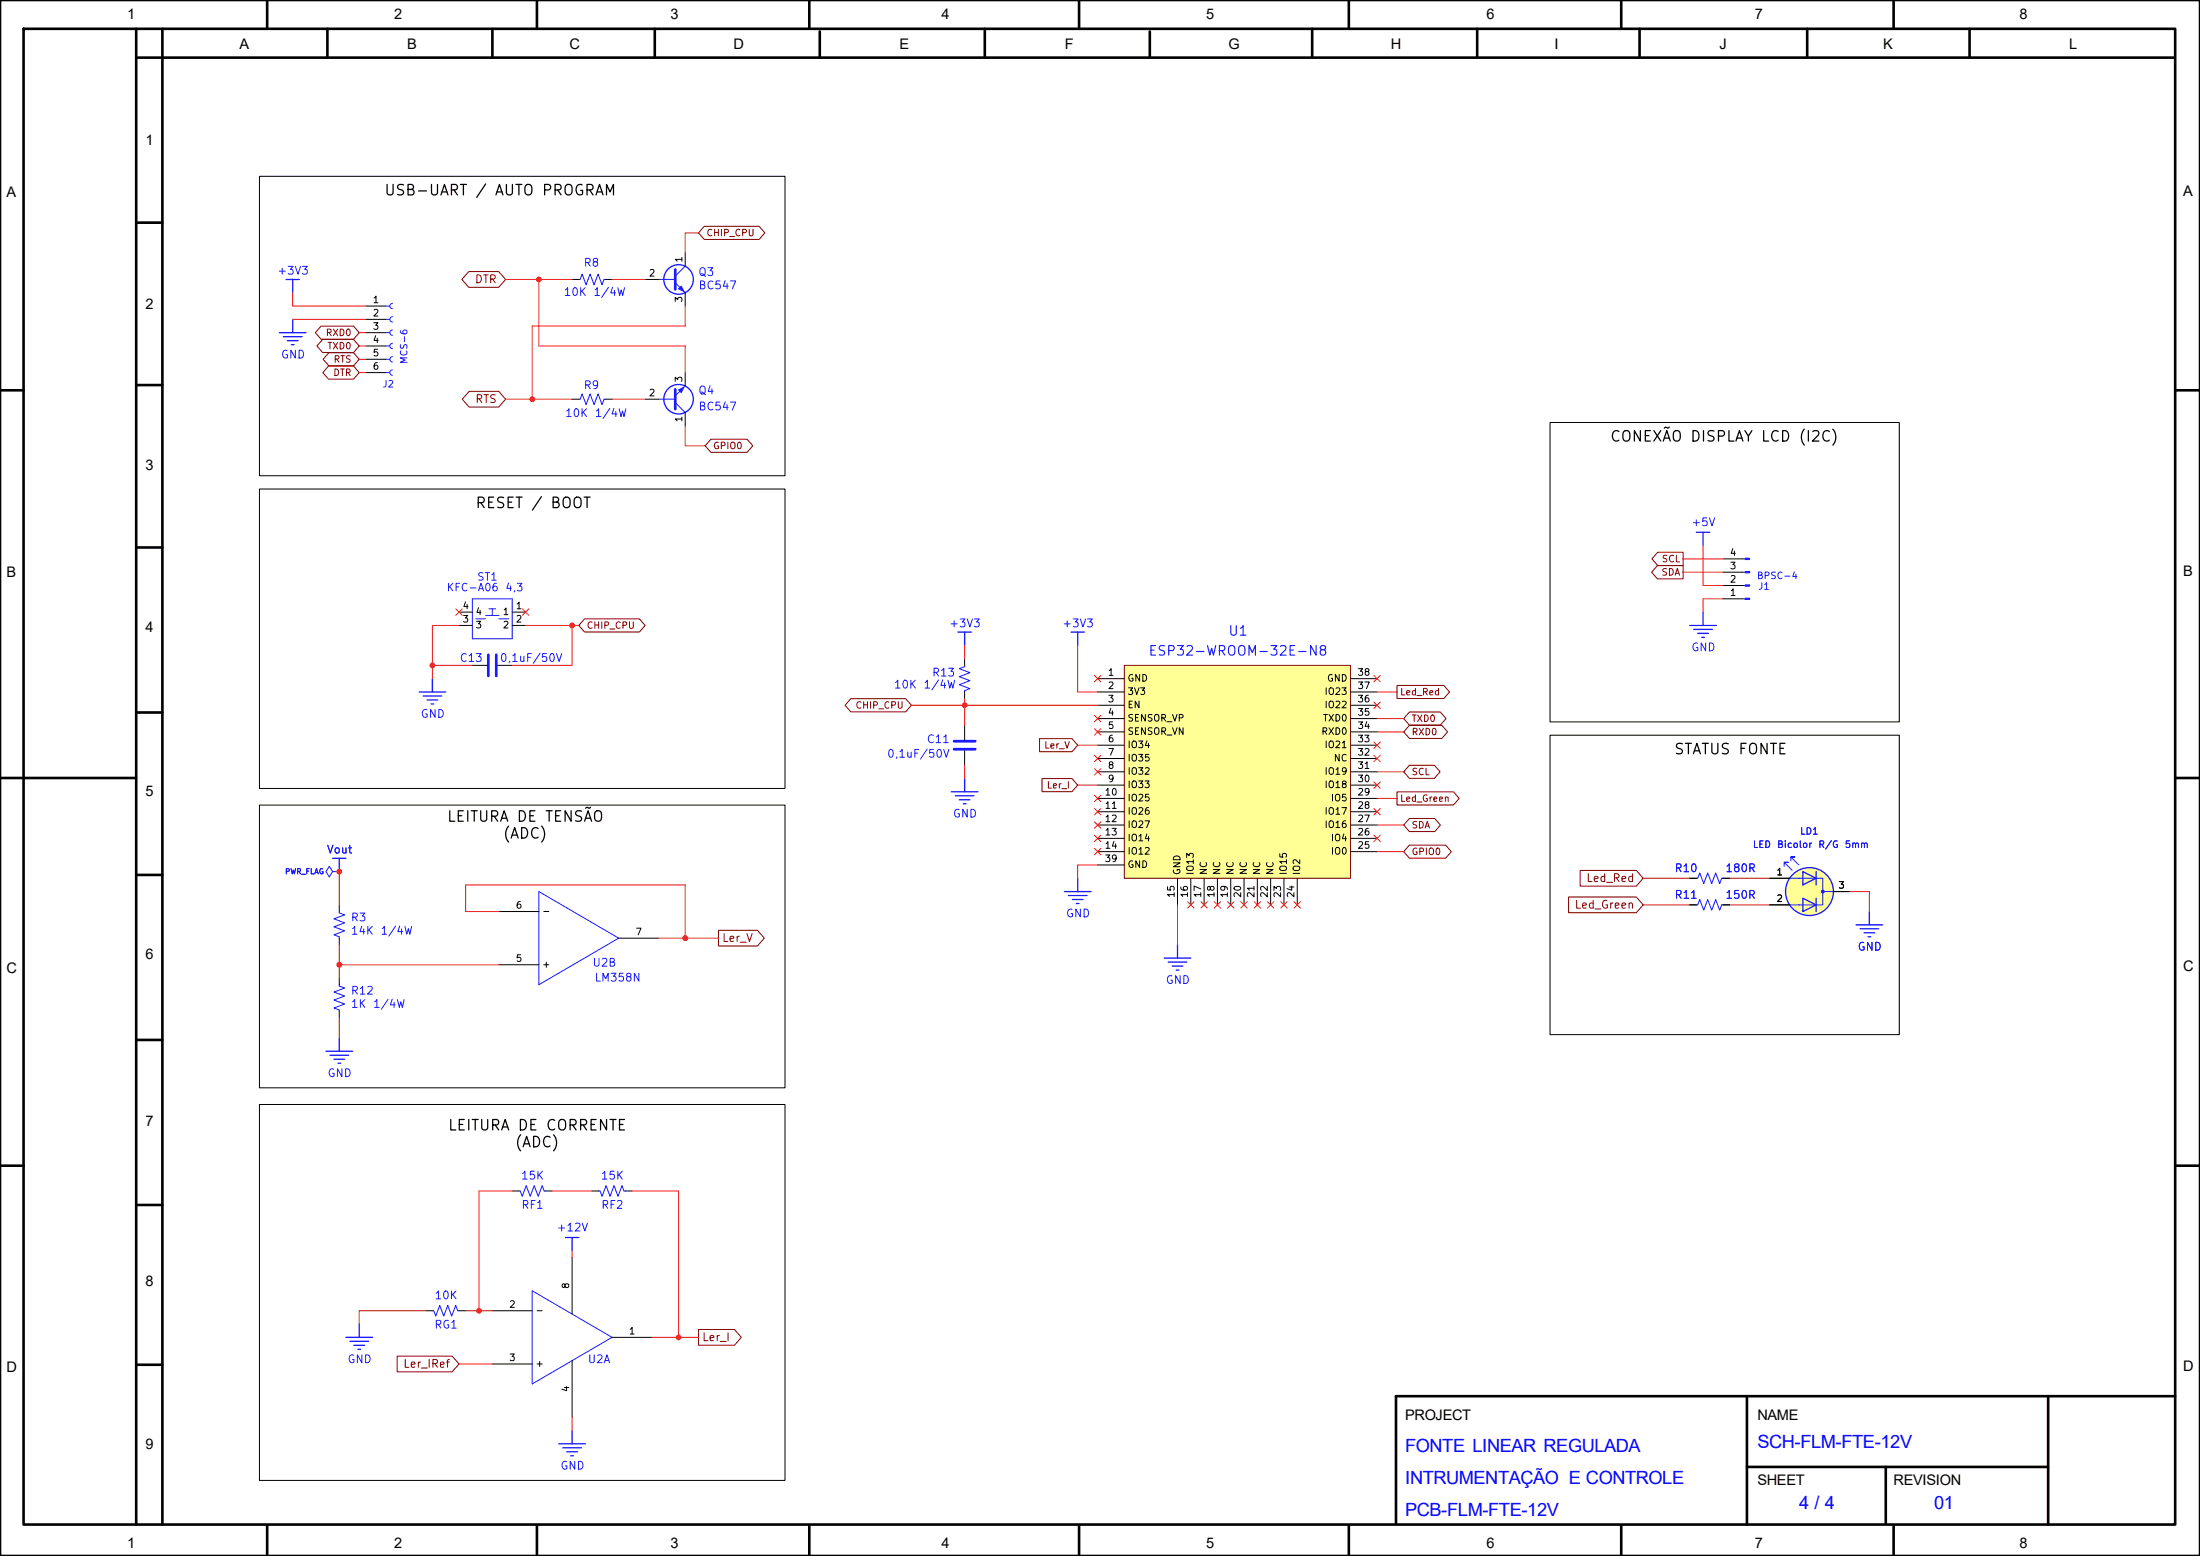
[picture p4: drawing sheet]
<svg xmlns="http://www.w3.org/2000/svg" width="420mm" height="297mm" viewBox="0 0 420 297" stroke-linecap="round" stroke-linejoin="round" font-family="sans-serif">
<g fill="none" stroke="#000" stroke-width=".5">
<path d="M0 0h420v297h-420zM4.5 5.5h410.7v285.5h-410.7zM26 5.5v285.5M26 11h389M31 5.5v285.5M51 0v5.5M62.5 5.5v5.5M94 5.5v5.5M102.5 0v5.5M125 5.5v5.5M154.5 0v5.5M156.5 6v5"/>
<path d="M188 5.5v5.5M206 0v5.5M219.5 6v5M250.5 5.5v5.5M257.5 0v5.5M282 5.5v5.5M309.5 0v5.5M313 5.5v5.5M345 5.5v5.5M361.5 0v5.5M376 5.5v5.5M26 42.5h5"/>
<path d="M0 74.5h4.5M26 73.5h5M415.2 74.5h4.8M26 104.5h5M26 136h5M0 148.5h26M415.2 148.5h4.8M26 167h5M26 198.5h5M0 222.5h4.5M26 230h5M415.5 222.5h4.5"/>
<path d="M26 260.5h5M333.5 266.5v24.5M333.5 280h57.5M360 280v10.7M391 266.5v24.5M415.2 266.5h-148.7v24.2M51 291.3v5.5M102.5 291.3v5.5M154.5 291.3v5.5M206 291.3v5.5M257.5 291.3v5.5M309.5 291.3v5.5"/>
<path d="M361.5 291.3v5.5"/>
</g>
<g fill="none" stroke="#1919ff" stroke-width=".25">
<path d="M54.6 53.3h2.5M55.9 53.3v2.6M182.9 120.7h2.5M184.1 120.7v2.5M107.9 236.2h2.6M109.2 236.2v2.6M66 255.3h5.1M66.8 256h3.6M67.6 256.8h2M68.3 257.6h.5M68.6 252.7v2.6M106.7 275.6h5.1"/>
<path d="M107.4 276.4h3.6M108.2 277.1h2M109 277.9h.5M109.2 273v2.6"/>
</g>
<path d="M182.1 141.5h4.1M182.1 143h4.1" fill="none" stroke="#1919ff" stroke-width=".51"/>
<g fill="none" stroke="#000" stroke-width=".19">
<path d="M109.2 76.2h1.3M115.6 76.2h1.2M184.1 138.4v2.8M184.1 143.3v2.8M113 227.3h1.3M119.4 227.3h1.2M81.3 250.2h1.2M87.6 250.2h1.3M94 250.2h7.6M109.2 240v10.8M109.2 259.7v10.8M116.8 255.3h7.7"/>
<path d="M94 260.3h7.6"/>
</g>
<path d="M110.5 76.2h.2l.4-1 .8 2 .7-2 .8 2 .8-2 .7 2 .4-1h.3M114.3 227.3h.3l.3 1 .8-2 .8 2 .7-2 .8 2 .7-2 .4 1h.3M82.5 250.2h.3l.4 1 .7-2 .8 2 .8-2 .7 2 .8-2 .4 1h.2M101.6 246.4l15.2 8.9-15.2 8.9z" fill="none" stroke="#1919ff" stroke-width=".19"/>
<path d="M214.6 127h43.2v40.6h-43.2z" fill="#ffff96"/>
<path d="M214.6 127h43.2v40.6h-43.2z" fill="none" stroke="#800000" stroke-width=".19"/>
<g fill="none" stroke="#000" stroke-width=".19">
<path d="M49.5 33.7h100.4v57.1h-100.4zM69.8 58.4h3.9M109.2 53.3h1.3M115.6 53.3h1.2M123.2 53.3h2.5M130.8 48.3v2.5M130.8 55.9v2.5M69.8 61h3.9M69.8 63.5h3.9M69.8 66h3.9M69.8 68.6h3.9M69.8 71.1h3.9"/>
<path d="M123.2 76.2h2.5M130.8 71.1v2.6M130.8 78.7v2.6M49.5 93.3h100.4v57.2h-100.4zM295.9 80.6h66.7v57.2h-66.7zM87.6 116.8h2.6M87.6 119.4h2.6M97.8 116.8h2.5M97.8 119.4h2.5M328.9 114.3h3.8M328.9 111.8h3.8M328.9 109.2h3.8"/>
<path d="M328.9 106.7h3.8M90.2 127h2.8M95 127h2.8M184.1 125.7v1.3M184.1 132.1v1.3M209.5 129.5h5.1M209.5 132.1h5.1M209.5 134.6h5.1M209.5 137.2h5.1M209.5 139.7h5.1M257.8 129.5h5.1M257.8 132.1h5.1"/>
<path d="M257.8 134.6h5.1M257.8 137.2h5.1M257.8 139.7h5.1M49.5 153.7h100.4v53.9h-100.4zM209.5 142.2h5.1M209.5 144.8h5.1M209.5 147.3h5.1M209.5 149.9h5.1M209.5 152.4h5.1M209.5 154.9h5.1M209.5 157.5h5.1M257.8 142.2h5.1"/>
<path d="M257.8 144.8h5.1M257.8 147.3h5.1M257.8 149.9h5.1M257.8 152.4h5.1M257.8 154.9h5.1M257.8 157.5h5.1M295.9 140.3h66.7v57.2h-66.7zM64.8 166.4h.1M64.8 172.7v1.3M64.8 179.1v1.2M95.2 174h7.7M118.1 179.1h7.6"/>
<path d="M209.5 160h5.1M209.5 162.6h5.1M209.5 165.1h5.1M224.8 167.6v5.1M227.3 167.6v5.1M229.9 167.6v5.1M232.4 167.6v5.1M234.9 167.6v5.1M237.5 167.6v5.1M240 167.6v5.1M242.6 167.6v5.1M245.1 167.6v5.1"/>
<path d="M247.6 167.6v5.1M257.8 160h5.1M257.8 162.6h5.1M322.6 167.6h1.2M322.6 172.7h1.2M328.9 167.6h1.3M328.9 172.7h1.3M337.8 167.6h3.8M337.8 172.7h3.8M350 170.2h3.1M64.8 186.7v1.3M64.8 193v1.3"/>
<path d="M95.2 184.2h7.7M49.5 210.8h100.4v71.8h-100.4zM97.8 227.3h1.3M104.1 227.3h1.3"/>
</g>
<g fill="none" stroke="#1919ff" stroke-width=".25">
<path d="M53.3 63.5h5.1M54.1 64.3h3.6M54.9 65h2M55.6 65.8h.5M55.9 61v2.5M322.6 119.4h5.1M323.8 101.6h2.6M325.1 101.6v2.5M325.1 116.8v2.6M80 132.1h5.1M80.8 132.8h3.5M81.5 133.6h2.1"/>
<path d="M82.3 134.4h.5M82.5 129.5v2.6M204.5 120.7h2.5M205.7 120.7v2.5M323.3 120.1h3.6M324.1 120.9h2M324.9 121.7h.5M181.6 151.1h5.1M182.4 151.9h3.5M183.1 152.7h2.1M183.9 153.4h.5M184.1 148.6v2.5"/>
<path d="M63.5 163.8h2.5M64.8 163.8v2.6M203.2 170.2h5.1M204 170.9h3.5M204.7 171.7h2.1M205.5 172.5h.5M205.7 167.6v2.6M344.2 166.4l2.5 1.2-2.5 1.3zM344.2 171.5l2.5 1.2-2.5 1.3zM346.7 166.4v2.5M346.7 171.5v2.5M354.3 176.5h5.1"/>
<path d="M355.1 177.3h3.5M355.9 178.1h2M356.6 178.8h.5M356.9 174v2.5M64.8 198.1v2.6M222.2 182.9h5.1M223 183.6h3.6M223.8 184.4h2M224.5 185.2h.5M224.8 180.3v2.6M62.2 200.7h5.1M63 201.4h3.5"/>
<path d="M63.8 202.2h2M64.5 202.9h.5"/>
<circle cx="129.5" cy="53.3" r="2.82"/>
<circle cx="129.5" cy="76.2" r="2.82"/>
<circle cx="345.4" cy="170.2" r="4.6"/>
</g>
<g fill="none" stroke="#1919ff" stroke-width=".19">
<path d="M73.7 58.4h.7M74.9 57.9l-.3 .2-.2 .3 .2 .4 .3 .1M110.5 53.3h.2l.4-1 .8 2.1 .7-2.1 .8 2.1 .8-2.1 .7 2.1 .4-1.1h.3M125.7 53.3h3.2M128.9 54l1.9 1.9M130.8 50.8l-1.9 1.9M73.7 61h.7M73.7 63.5h.7M73.7 66h.7M73.7 68.6h.7M73.7 71.1h.7M74.9 60.5l-.3 .1-.2 .4 .2 .3 .3 .2"/>
<path d="M74.9 63l-.3 .1-.2 .4 .2 .4 .3 .1M74.9 65.5l-.3 .2-.2 .3 .2 .4 .3 .1M74.9 68.1l-.3 .1-.2 .4 .2 .3 .3 .2M74.9 70.6l-.3 .2-.2 .3 .2 .4 .3 .1M125.7 76.2h3.2M128.9 76.8l1.9 1.9M130.8 73.7l-1.9 1.9M90.2 114.3h7.6v7.6h-7.6zM90.8 118.1h1.9M92.7 117.5h2.5M93.3 116.2h1.3M94 116.2v1.3"/>
<path d="M95.2 118.1h2M332.7 114.3h.4M332.7 111.8h.4M332.7 109.2h.4M332.7 106.7h.4M184.1 127v.3l-1 .3 2.1 .8-2.1 .8 2.1 .7-2.1 .8 2.1 .7-1.1 .4v.3M63.5 166.4l-.6-1-.7 1 .7 1 .6-1h1.3M64.8 174v.2l1 .4-2 .8 2 .7-2 .8 2 .8-2 .7 1 .4v.3M102.9 170.2l15.2 8.9-15.2 8.9zM323.8 167.6h.3l.4-1 .7 2.1 .8-2.1 .8 2.1 .7-2.1 .8 2.1 .4-1.1h.2M323.8 172.7h.3l.4-1 .7 2 .8-2 .8 2 .7-2 .8 2 .4-1h.2M340.6 165.4v-.8h.8h-.8l1.5 1.5"/>
<path d="M341.6 167.6h1.9M341.6 172.7h1.9M341.9 164.3v-.7h.7h-.7l1.5 1.5M343.4 167.6h4.6v5.1h-4.6M348 170.2h2M64.8 188v.2l1 .4-2 .8 2 .7-2 .8 2 .7-2 .8 1 .4v.2M99.1 227.3h.2l.4 1 .8-2 .7 2 .8-2 .7 2 .8-2 .4 1h.2"/>
</g>
<path d="M128.9 51.4v3.8M128.9 74.3v3.8M93.2 125v4M94.7 125v4" fill="none" stroke="#1919ff" stroke-width=".51"/>
<circle cx="345.4" cy="170.2" r="4.6" fill="#ffff96" stroke="#ffff96" stroke-width=".19"/>
<g fill="#1919ff" stroke="#1919ff" stroke-width=".19">
<path d="M129.5 55.1l.5-.5 .6 1z"/>
<path d="M129.5 74.4l1.1-.5-.6 1z"/>
<path d="M333.1 114.2h.9v.2h-.9z"/>
<path d="M333.1 111.6h.9v.3h-.9z"/>
<path d="M333.1 109.1h.9v.2h-.9z"/>
<path d="M333.1 106.6h.9v.2h-.9z"/>
<circle cx="348" cy="170.2" r=".28"/>
</g>
<g fill="none" stroke="#840000" stroke-width=".19">
<path d="M89.5 51.8h5.7l1.3 1.5-1.3 1.5h-5.7l-1.3-1.5zM134.4 43.2h10.5l1.1 1.3-1.1 1.2h-10.5l-1.1-1.2zM61.3 62.2h6.2l1.1 1.3-1.1 1.3h-6.2l-1.1-1.3zM61.6 64.8h5.9l1.1 1.2-1.1 1.3h-5.9l-1.1-1.3zM62.7 69.9h4.8l1.1 1.2-1.1 1.3h-4.8l-1.1-1.3zM62.8 67.3h4.7l1.1 1.3-1.1 1.2h-4.7l-1.1-1.2zM89.6 74.7h5.6l1.3 1.5-1.3 1.5h-5.6l-1.4-1.5zM135.7 83.8h6.9l1.1 1.3-1.1 1.2h-6.9l-1.1-1.2zM111.6 118.1h10.5l1.1 1.3-1.1 1.2h-10.5l-1.1-1.2zM316.4 107.9h4.9v2.6h-4.9l-1.1-1.3zM316.5 105.4h4.8v2.6h-4.8l-1.1-1.3zM162.4 133.4h10.5l1.1 1.2-1.1 1.3h-10.5l-1.1-1.3z"/>
<path d="M266.7 130.8h8.9l1.1 1.3-1.1 1.2h-8.9zM269.1 135.9h5.9l1.1 1.3-1.1 1.2h-5.9l-1.1-1.2zM269.1 138.4h6.2l1.1 1.3-1.1 1.3h-6.2l-1.1-1.3zM198.5 141h6.1l1.1 1.2-1.1 1.3h-6.1zM198.9 148.6h5.7l1.1 1.3-1.1 1.2h-5.7zM266.7 151.1h10.8l1.1 1.3-1.1 1.3h-10.8zM269.1 146.1h4.7l1.1 1.2-1.1 1.3h-4.7l-1.1-1.3zM269.1 156.2h4.8l1.1 1.3-1.1 1.2h-4.8l-1.1-1.2zM137.2 177.6h7.4l1.3 1.5-1.3 1.5h-7.4zM269.1 161.3h6.9l1.1 1.3-1.1 1.2h-6.9l-1.1-1.2zM299.4 171.2h13l1.3 1.5-1.3 1.5h-13zM301.7 166.1h10.7l1.3 1.5-1.3 1.5h-10.7z"/>
<path d="M75.8 258.8h10.5l1.3 1.5-1.3 1.6h-10.5zM133.3 253.8h6.9l1.3 1.5-1.3 1.5h-6.9z"/>
</g>
<g fill="none" stroke="#ff1919" stroke-width=".19">
<path d="M55.9 55.9v2.5h13.9M96.5 53.3h12.7M102.9 53.3v12.7h27.9v5.1M116.8 53.3h6.4M130.8 58.4v3.8h-29.2v14M133.3 44.5h-2.5v3.8M55.9 61h13.9M68.6 68.6h1.2M68.6 71.1h1.2M68.6 66h1.2M68.6 63.5h1.2M96.5 76.2h12.7"/>
<path d="M116.8 76.2h6.4M130.8 81.3v3.8h3.8M87 116.2l1.2 1.2M87.6 119.4h-5.1v10.1M88.2 116.2l-1.2 1.2M99.7 116.2l1.2 1.2M100.3 119.4h10.2M100.9 116.2l-1.2 1.2M109.2 119.4v7.6h-11.4M321.3 109.2h7.6M321.3 106.7h7.6M325.1 104.1v7.7h3.8"/>
<path d="M328.9 114.3h-3.8v2.5M82.5 127h7.7M174 134.6h35.5M184.1 123.2v2.5M184.1 133.4v5M205.7 123.2v8.9h3.8M208.9 139.1l1.3 1.2M208.9 136.6l1.3 1.2M208.9 128.9l1.3 1.2M210.2 139.1l-1.3 1.2M210.2 136.6l-1.3 1.2M210.2 128.9l-1.3 1.2"/>
<path d="M262.3 134l1.2 1.2M262.3 128.9l1.2 1.2M262.9 137.2h5.1M262.9 139.7h5.1M262.9 132.1h3.8M263.5 134l-1.2 1.2M263.5 128.9l-1.2 1.2M184.1 146.1v2.5M205.7 142.2h3.8M205.7 149.9h3.8M208.9 144.2l1.3 1.2M208.9 159.4l1.3 1.2"/>
<path d="M208.9 156.9l1.3 1.2M208.9 146.7l1.3 1.2M208.9 151.8l1.3 1.2M208.9 154.3l1.3 1.2M210.2 144.2l-1.3 1.2M210.2 159.4l-1.3 1.2M210.2 156.9l-1.3 1.2M210.2 146.7l-1.3 1.2M210.2 151.8l-1.3 1.2M210.2 154.3l-1.3 1.2M262.3 141.6l1.2 1.2M262.3 144.2l1.2 1.2"/>
<path d="M262.3 149.3l1.2 1.2M262.3 159.4l1.2 1.2M262.3 154.3l1.2 1.2M262.9 147.3h5.1M262.9 157.5h5.1M262.9 152.4h3.8M263.5 154.3l-1.2 1.2M263.5 141.6l-1.2 1.2M263.5 144.2l-1.2 1.2M263.5 149.3l-1.2 1.2M263.5 159.4l-1.2 1.2M64.8 166.4v6.3"/>
<path d="M95.2 174h-6.3v-5.1h41.9v10.2M125.7 179.1h11.5M208.9 162l1.3 1.2M209.5 165.1h-3.8v2.5M210.2 162l-1.3 1.2M224.8 172.7v7.6M226.7 172.1l1.2 1.2M227.9 172.1l-1.2 1.2M229.3 172.1l1.2 1.2M230.5 172.1l-1.2 1.2M231.8 172.1l1.2 1.2M233 172.1l-1.2 1.2"/>
<path d="M234.3 172.1l1.3 1.2M235.6 172.1l-1.3 1.2M236.9 172.1l1.2 1.2M238.1 172.1l-1.2 1.2M239.4 172.1l1.2 1.2M240.6 172.1l-1.2 1.2M242 172.1l1.2 1.2M243.2 172.1l-1.2 1.2M244.5 172.1l1.2 1.2M245.7 172.1l-1.2 1.2M247 172.1l1.3 1.2M248.3 172.1l-1.3 1.2"/>
<path d="M262.9 162.6h5.1M313.7 172.7h8.9M313.7 167.6h8.9M330.2 172.7h7.6M330.2 167.6h7.6M353.1 170.2h3.8v3.8M64.8 180.3v6.4M64.8 194.3v3.8M64.8 184.2h30.4M97.8 227.3h-6.4v22.9M105.4 227.3h7.6M109.2 238.8v1.2"/>
<path d="M120.6 227.3h8.9v28M81.3 250.2h-12.7v2.5M88.9 250.2h5.1M124.5 255.3h8.8M87.6 260.3h6.4M109.2 270.5v2.5"/>
</g>
<g fill="#ff1919" stroke="#ff1919" stroke-width=".19">
<circle cx="129.5" cy="255.3" r=".46"/>
<circle cx="91.4" cy="250.2" r=".46"/>
<circle cx="102.9" cy="53.3" r=".46"/>
<circle cx="101.6" cy="76.2" r=".46"/>
<circle cx="184.1" cy="134.6" r=".46"/>
<circle cx="109.2" cy="119.4" r=".46"/>
<circle cx="82.5" cy="127" r=".46"/>
<circle cx="130.8" cy="179.1" r=".46"/>
<circle cx="64.8" cy="184.2" r=".46"/>
<circle cx="64.8" cy="166.4" r=".46"/>
</g>
<g font-size="3.5" fill="#00f">
<text x="268.2" y="277.1">FONTE LINEAR REGULADA</text>
<text x="335.5" y="276.4">SCH-FLM-FTE-12V</text>
<text x="268.2" y="283.2">INTRUMENTAÇÃO E CONTROLE</text>
<text x="268.2" y="289.4">PCB-FLM-FTE-12V</text>
<text x="343.5" y="288.1">4 / 4</text>
<text x="369.2" y="288.1">01</text>
</g>
<g font-size="2.8">
<text x="24.3" y="3.6">1</text>
<text x="75.2" y="3.6">2</text>
<text x="128" y="3.6">3</text>
<text x="179.7" y="3.6">4</text>
<text x="230.3" y="3.6">5</text>
<text x="283.7" y="3.6">6</text>
<text x="335" y="3.6">7</text>
<text x="385.5" y="3.6">8</text>
<text x="45.7" y="9.4">A</text>
<text x="77.7" y="9.4">B</text>
<text x="108.7" y="9.4">C</text>
<text x="140" y="9.4">D</text>
<text x="171.7" y="9.4">E</text>
<text x="203.2" y="9.4">F</text>
<text x="234.5" y="9.4">G</text>
<text x="265.5" y="9.4">H</text>
<text x="296.7" y="9.4">I</text>
<text x="328.2" y="9.4">J</text>
<text x="359.5" y="9.4">K</text>
<text x="395" y="9.4">L</text>
<text x="27.8" y="27.6">1</text>
<text x="1.2" y="37.6">A</text>
<text x="416.7" y="37.4">A</text>
<text x="27.8" y="58.9">2</text>
<text x="27.8" y="89.6">3</text>
<text x="1.2" y="110.1">B</text>
<text x="416.7" y="109.9">B</text>
<text x="27.8" y="120.6">4</text>
<text x="27.8" y="151.9">5</text>
<text x="1.2" y="185.6">C</text>
<text x="27.8" y="183.1">6</text>
<text x="416.7" y="185.4">C</text>
<text x="27.8" y="214.9">7</text>
<text x="27.8" y="245.4">8</text>
<text x="1.2" y="261.9">D</text>
<text x="416.7" y="261.6">D</text>
<text x="268.2" y="271.1">PROJECT</text>
<text x="335.5" y="271.1">NAME</text>
<text x="27.8" y="276.6">9</text>
<text x="335.5" y="283.4">SHEET</text>
<text x="361.5" y="283.4">REVISION</text>
<text x="24.3" y="295.4">1</text>
<text x="75.2" y="295.4">2</text>
<text x="128" y="295.4">3</text>
<text x="179.7" y="295.4">4</text>
<text x="230.3" y="295.4">5</text>
<text x="283.7" y="295.4">6</text>
<text x="335" y="295.4">7</text>
<text x="385.5" y="295.4">8</text>
</g>
<g font-size="2">
<text x="73.2" y="37.8">USB-UART / AUTO PROGRAM</text>
<text x="307.2" y="84.8">CONEXÃO DISPLAY LCD (I2C)</text>
<text x="90.6" y="97.5">RESET / BOOT</text>
<text x="319.5" y="144.5">STATUS FONTE</text>
<text x="85.2" y="157.4">LEITURA DE TENSÃO</text>
<text x="95.9" y="160.6">(ADC)</text>
<text x="85.4" y="216.3">LEITURA DE CORRENTE</text>
<text x="98.1" y="219.5">(ADC)</text>
</g>
<g font-size="1.8" fill="#1919ff">
<text x="219.1" y="125.6">ESP32-WROOM-32E-N8</text>
<text x="234.3" y="121.8">U1</text>
</g>
<g font-size="1.5" fill="#1919ff">
<text x="52.8" y="52.8">+3V3</text>
<text x="111.3" y="51.3">R8</text>
<text x="133.2" y="53">Q3</text>
<text x="107.5" y="56.9">10K</text>
<text x="113.2" y="56.9">1/4W</text>
<text x="133.2" y="55.6">BC547</text>
<text x="53.5" y="68.8">GND</text>
<text x="111.3" y="74.6">R9</text>
<text x="133.2" y="75.7">Q4</text>
<text x="107.7" y="80">10K</text>
<text x="113.4" y="80">1/4W</text>
<text x="133.2" y="78.7">BC547</text>
<text x="322.8" y="100.8">+5V</text>
<text x="181.1" y="120.1">+3V3</text>
<text x="202.7" y="120.1">+3V3</text>
<text x="322.8" y="124.7">GND</text>
<text x="87.6" y="126.7">C13</text>
<text x="95.3" y="126.7">0,1uF/50V</text>
<text x="170.5" y="131.8">10K</text>
<text x="176.2" y="131.8">1/4W</text>
<text x="177.8" y="129.5">R13</text>
<text x="80.2" y="137.4">GND</text>
<text x="176.8" y="142.2">C11</text>
<text x="169.2" y="145">0,1uF/50V</text>
<text x="181.8" y="156.4">GND</text>
<text x="62.3" y="163.3">Vout</text>
<text x="319.6" y="166.8">R10</text>
<text x="329.3" y="166.8">180R</text>
<text x="319.6" y="171.9">R11</text>
<text x="329.3" y="171.9">150R</text>
<text x="66.9" y="176.2">R3</text>
<text x="66.9" y="178.8">14K</text>
<text x="72.5" y="178.8">1/4W</text>
<text x="203.4" y="175.5">GND</text>
<text x="113" y="184.9">U2B</text>
<text x="354.5" y="181.8">GND</text>
<text x="66.9" y="190.2">R12</text>
<text x="113.4" y="187.7">LM358N</text>
<text x="222.4" y="188.2">GND</text>
<text x="66.9" y="192.7">1K</text>
<text x="71.1" y="192.7">1/4W</text>
<text x="62.4" y="206">GND</text>
<text x="99.3" y="225.5">15K</text>
<text x="114.6" y="225.5">15K</text>
<text x="99.4" y="231.1">RF1</text>
<text x="114.7" y="231.1">RF2</text>
<text x="106.1" y="235.4">+12V</text>
<text x="82.8" y="248.4">10K</text>
<text x="82.8" y="254">RG1</text>
<text x="66.2" y="260.6">GND</text>
<text x="112.1" y="260.6">U2A</text>
<text x="106.9" y="280.9">GND</text>
</g>
<g font-size="1.5" fill="#840000">
<text x="90.5" y="54.4">DTR</text>
<text x="90.6" y="77.3">RTS</text>
<text x="300.5" y="173.8">Led_Green</text>
<text x="302.7" y="168.7">Led_Red</text>
<text x="137.7" y="180.2">Ler_V</text>
<text x="133.9" y="256.4">Ler_I</text>
<text x="76.9" y="261.4">Ler_IRef</text>
</g>
<g font-size="1.4" fill="#1919ff">
<text x="85.1" y="113.2">KFC-A06</text>
<text x="91" y="111.2">ST1</text>
<text x="96.3" y="113.2">4,3</text>
</g>
<g font-size="1.3" fill="#840000">
<text x="134.8" y="45.4">CHIP_CPU</text>
<text x="62.1" y="64.4">RXD0</text>
<text x="62.4" y="67">TXD0</text>
<text x="63.6" y="69.5">RTS</text>
<text x="63.5" y="72.1">DTR</text>
<text x="136" y="86">GPIO0</text>
<text x="317.1" y="107.6">SCL</text>
<text x="317.1" y="110.2">SDA</text>
<text x="111.9" y="120.3">CHIP_CPU</text>
<text x="163.2" y="135.6">CHIP_CPU</text>
<text x="267.2" y="133">Led_Red</text>
<text x="199.2" y="143.2">Ler_V</text>
<text x="269.4" y="138.1">TXD0</text>
<text x="269.4" y="140.6">RXD0</text>
<text x="269.4" y="148.3">SCL</text>
<text x="199.7" y="150.8">Ler_I</text>
<text x="267.2" y="153.3">Led_Green</text>
<text x="269.4" y="158.4">SDA</text>
<text x="269.4" y="163.5">GPIO0</text>
</g>
<g font-size="1.3">
<text x="123.8" y="53.1">2</text>
<text x="130.6" y="50.2" transform="rotate(-90 130.6 50.2)">1</text>
<text x="71" y="58.2">1</text>
<text x="130.6" y="57.9" transform="rotate(-90 130.6 57.9)">3</text>
<text x="71" y="60.7">2</text>
<text x="71" y="63.2">3</text>
<text x="71" y="65.8">4</text>
<text x="71" y="68.3">5</text>
<text x="71" y="70.9">6</text>
<text x="123.8" y="75.9">2</text>
<text x="130.6" y="73.1" transform="rotate(-90 130.6 73.1)">3</text>
<text x="130.6" y="80.7" transform="rotate(-90 130.6 80.7)">1</text>
<text x="330.1" y="106.4">4</text>
<text x="330.1" y="111.5">2</text>
<text x="330.1" y="109">3</text>
<text x="88.2" y="119.1">3</text>
<text x="88.2" y="116.6">4</text>
<text x="90.7" y="117.7">4</text>
<text x="95.9" y="117.7">1</text>
<text x="98.4" y="116.6">1</text>
<text x="98.4" y="119.1">2</text>
<text x="330.1" y="114">1</text>
<text x="90.7" y="120.2">3</text>
<text x="95.9" y="120.2">2</text>
<text x="211.4" y="129.3">1</text>
<text x="211.4" y="131.8">2</text>
<text x="215.1" y="130.4">GND</text>
<text x="253.2" y="130.4">GND</text>
<text x="259" y="131.8">37</text>
<text x="259" y="129.3">38</text>
<text x="211.4" y="134.4">3</text>
<text x="211.4" y="136.9">4</text>
<text x="215.1" y="132.9">3V3</text>
<text x="215.1" y="135.5">EN</text>
<text x="252.7" y="135.5">IO22</text>
<text x="252.7" y="132.9">IO23</text>
<text x="259" y="136.9">35</text>
<text x="259" y="134.4">36</text>
<text x="211.4" y="139.4">5</text>
<text x="211.4" y="142">6</text>
<text x="215.1" y="138">SENSOR_VP</text>
<text x="215.1" y="140.6">SENSOR_VN</text>
<text x="215.1" y="143.1">IO34</text>
<text x="252.1" y="140.6">RXD0</text>
<text x="252.4" y="138">TXD0</text>
<text x="252.7" y="143.1">IO21</text>
<text x="259" y="142">33</text>
<text x="259" y="139.4">34</text>
<text x="211.4" y="144.5">7</text>
<text x="211.4" y="147.1">8</text>
<text x="211.4" y="149.6">9</text>
<text x="215.1" y="145.6">IO35</text>
<text x="215.1" y="148.2">IO32</text>
<text x="252.7" y="148.2">IO19</text>
<text x="254.5" y="145.6">NC</text>
<text x="259" y="149.6">30</text>
<text x="259" y="147.1">31</text>
<text x="259" y="144.5">32</text>
<text x="210.8" y="152.1">10</text>
<text x="210.8" y="154.7">11</text>
<text x="215.1" y="150.7">IO33</text>
<text x="215.1" y="153.3">IO25</text>
<text x="215.1" y="155.8">IO26</text>
<text x="252.7" y="155.8">IO17</text>
<text x="252.7" y="150.7">IO18</text>
<text x="254" y="153.3">IO5</text>
<text x="259" y="154.7">28</text>
<text x="259" y="152.1">29</text>
<text x="210.8" y="157.2">12</text>
<text x="210.8" y="159.8">13</text>
<text x="215.1" y="158.3">IO27</text>
<text x="215.1" y="160.9">IO14</text>
<text x="252.7" y="158.3">IO16</text>
<text x="254" y="160.9">IO4</text>
<text x="259" y="159.8">26</text>
<text x="259" y="157.2">27</text>
<text x="210.8" y="162.3">14</text>
<text x="210.8" y="164.8">39</text>
<text x="215.1" y="163.4">IO12</text>
<text x="215.1" y="166">GND</text>
<text x="225.7" y="167.1" transform="rotate(-90 225.7 167.1)">GND</text>
<text x="228.2" y="167.1" transform="rotate(-90 228.2 167.1)">IO13</text>
<text x="230.7" y="167.1" transform="rotate(-90 230.7 167.1)">NC</text>
<text x="233.3" y="167.1" transform="rotate(-90 233.3 167.1)">NC</text>
<text x="235.8" y="167.1" transform="rotate(-90 235.8 167.1)">NC</text>
<text x="238.4" y="167.1" transform="rotate(-90 238.4 167.1)">NC</text>
<text x="240.9" y="167.1" transform="rotate(-90 240.9 167.1)">NC</text>
<text x="243.4" y="167.1" transform="rotate(-90 243.4 167.1)">NC</text>
<text x="246" y="167.1" transform="rotate(-90 246 167.1)">IO15</text>
<text x="248.5" y="167.1" transform="rotate(-90 248.5 167.1)">IO2</text>
<text x="254" y="163.4">IO0</text>
<text x="259" y="162.3">25</text>
<text x="339" y="167.4">1</text>
<text x="98.4" y="173.7">6</text>
<text x="224.5" y="171.5" transform="rotate(-90 224.5 171.5)">15</text>
<text x="227.1" y="171.5" transform="rotate(-90 227.1 171.5)">16</text>
<text x="229.6" y="171.5" transform="rotate(-90 229.6 171.5)">17</text>
<text x="232.2" y="171.5" transform="rotate(-90 232.2 171.5)">18</text>
<text x="234.7" y="171.5" transform="rotate(-90 234.7 171.5)">19</text>
<text x="237.2" y="171.5" transform="rotate(-90 237.2 171.5)">20</text>
<text x="239.8" y="171.5" transform="rotate(-90 239.8 171.5)">21</text>
<text x="242.3" y="171.5" transform="rotate(-90 242.3 171.5)">22</text>
<text x="244.9" y="171.5" transform="rotate(-90 244.9 171.5)">23</text>
<text x="247.4" y="171.5" transform="rotate(-90 247.4 171.5)">24</text>
<text x="339" y="172.5">2</text>
<text x="350.8" y="169.9">3</text>
<text x="103.4" y="174.9">-</text>
<text x="121.2" y="178.8">7</text>
<text x="98.4" y="183.9">5</text>
<text x="103.4" y="185">+</text>
<text x="97.1" y="249.9">2</text>
<text x="102.1" y="251.1">-</text>
<text x="109" y="246.1" transform="rotate(-90 109 246.1)">8</text>
<text x="119.9" y="255">1</text>
<text x="97.1" y="260.1">3</text>
<text x="102.1" y="261.2">+</text>
<text x="109" y="265.8" transform="rotate(-90 109 265.8)">4</text>
</g>
<g font-size="1.3" fill="#1919ff">
<text x="78.1" y="69.6" transform="rotate(-90 78.1 69.6)">MCS-6</text>
<text x="72.9" y="74.3">J2</text>
<text x="335.3" y="110.8">BPSC-4</text>
<text x="335.5" y="112.9">J1</text>
<text x="343.5" y="159.6">LD1</text>
<text x="334.5" y="162.2">LED</text>
<text x="339.1" y="162.2">Bicolor</text>
<text x="347" y="162.2">R/G</text>
<text x="352.1" y="162.2">5mm</text>
</g>
<text font-size="1" fill="#1919ff" x="54.3" y="167.1">PWR_FLAG</text>
</svg>
